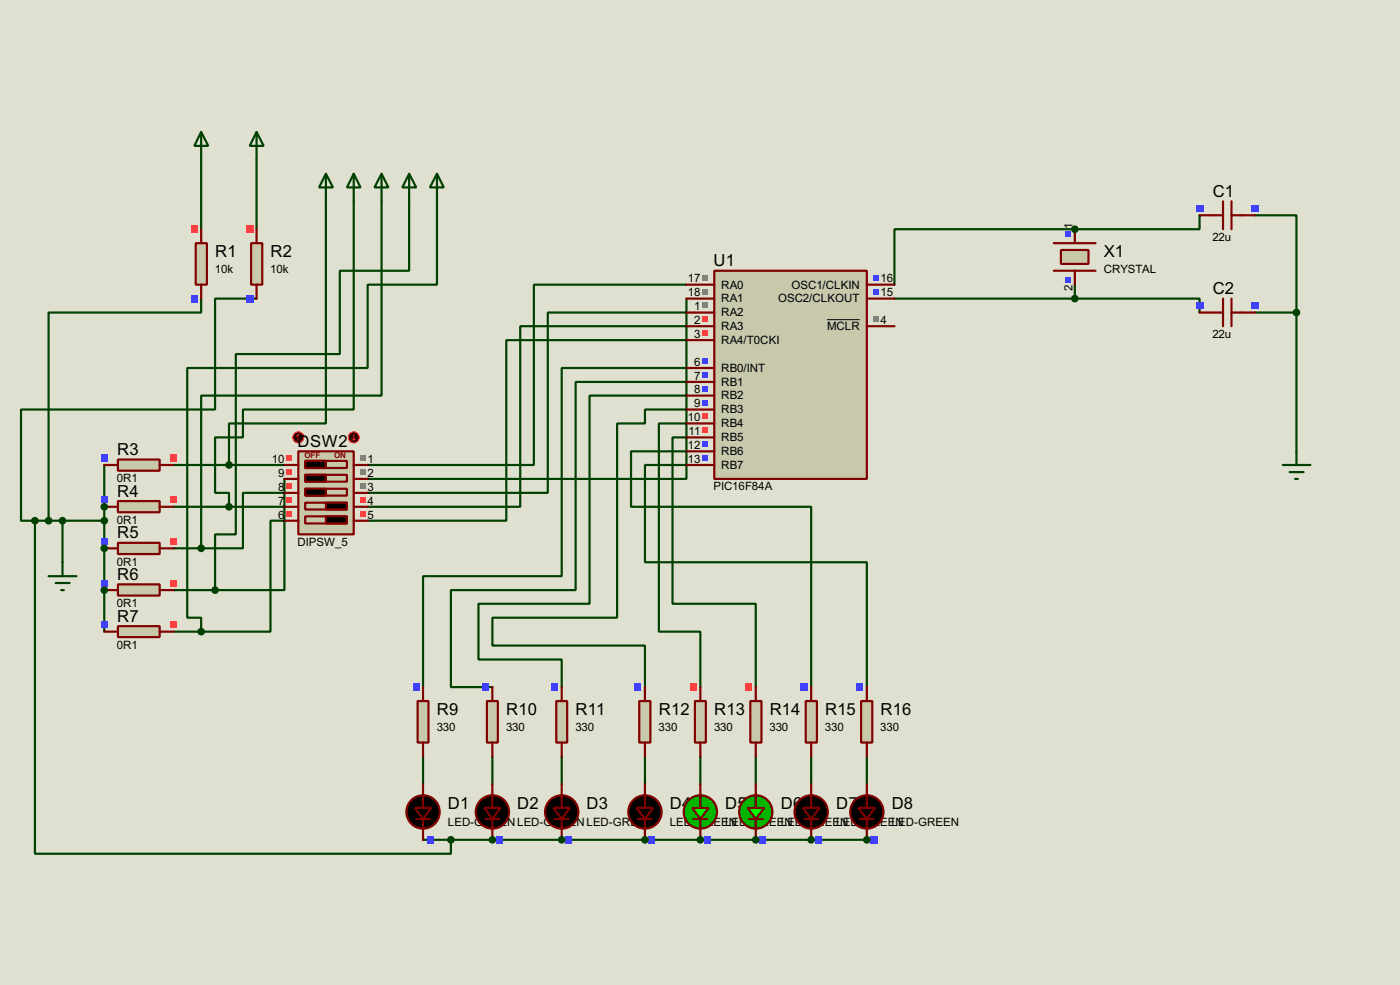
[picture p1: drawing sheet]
<svg xmlns="http://www.w3.org/2000/svg" width="256mm" height="180mm" viewBox="0 0 256 180" stroke-linecap="round" stroke-linejoin="round" font-family="sans-serif">
<path d="M0 0h256.5v180.3h-256.5z" fill="#e0e0d0"/>
<path d="M36.9 29.3v12.7M47 29.3v12.7M77.5 138.5v5.1M90.2 138.5v5.1M102.9 138.5v5.1M118.2 138.5v5.1M128.3 138.5v5.1M138.5 138.5v5.1M148.6 138.5v5.1M158.8 138.5v5.1" fill="none" stroke="#004000" stroke-width=".4"/>
<circle cx="90.2" cy="153.7" r=".2" fill="#004000"/>
<path d="M90.2 153.7h12.7" fill="none" stroke="#004000" stroke-width=".4"/>
<circle cx="102.9" cy="153.7" r=".2" fill="#004000"/>
<path d="M102.9 153.7h15.3" fill="none" stroke="#004000" stroke-width=".4"/>
<circle cx="118.2" cy="153.7" r=".2" fill="#004000"/>
<path d="M118.2 153.7h10.1" fill="none" stroke="#004000" stroke-width=".4"/>
<circle cx="128.3" cy="153.7" r=".2" fill="#004000"/>
<path d="M128.3 153.7h10.2" fill="none" stroke="#004000" stroke-width=".4"/>
<circle cx="138.5" cy="153.7" r=".2" fill="#004000"/>
<path d="M138.5 153.7h10.1" fill="none" stroke="#004000" stroke-width=".4"/>
<circle cx="148.6" cy="153.7" r=".2" fill="#004000"/>
<path d="M148.6 153.7h10.2" fill="none" stroke="#004000" stroke-width=".4"/>
<circle cx="158.8" cy="153.7" r=".2" fill="#004000"/>
<path d="M36.9 54.7v2.5h-28v38.1M19.1 85.1v7.7" fill="none" stroke="#004000" stroke-width=".4"/>
<g fill="#004000">
<circle cx="19.1" cy="92.8" r=".2"/>
<circle cx="19.1" cy="100.4" r=".2"/>
</g>
<path d="M19.1 100.4v7.6" fill="none" stroke="#004000" stroke-width=".4"/>
<circle cx="19.1" cy="108" r=".2" fill="#004000"/>
<path d="M196.9 42h-33v10.1M8.9 95.3h10.2M11.5 95.3v7.6M19.1 92.8v7.6M19.1 108v7.6" fill="none" stroke="#004000" stroke-width=".4"/>
<circle cx="196.9" cy="42" r=".2" fill="#004000"/>
<g fill="none" stroke="#004000" stroke-width=".4">
<path d="M59.7 36.9v40.6h-17.7v7.6M64.8 36.9v38.1h-20.3v5.1h-5.1v10.1h2.6v2.6M69.9 36.9v35.5h-33v28M75 36.9v12.7h-12.7v15.2h-19.1v33h-3.8v10.2M80.1 36.9v15.2h-12.7v15.3h-33.1v45.7h2.6v2.5M219.8 39.4v2.6h-22.9M229.9 39.4h7.6v17.8M47 54.7h-7.6v20.3h-35.5v20.3h2.5M125.8 52.1h-28v33h-30.4M125.8 54.7v33h-58.4M125.8 57.2h-25.4v33h-33M125.8 59.7h-30.5v33.1h-27.9"/>
<path d="M163.9 54.7h33M196.9 54.7h22.9v2.5M196.9 52.1v2.6M229.9 57.2h7.6M237.5 57.2v25.4M125.8 67.4h-22.9v38.1h-25.4v20.3M125.8 69.9h-20.3v38.1h-22.9v17.8h7.6M125.8 72.4h-17.8v38.1h-20.3v10.2h15.2v5.1M125.8 75h-7.6v2.5h-5.1v35.6h-22.9v5.1h28v7.6M125.8 77.5h-5.1v38.1h7.6v10.2M125.8 62.3h-33v33h-25.4M6.4 95.3v61h76.2v-2.6"/>
<path d="M6.4 95.3h2.5M31.8 85.1h20.3M31.8 92.8h10.2M52.1 87.7v5.1h-10.1M52.1 90.2h-7.6v10.2h-7.6M52.1 92.8v15.2h-12.7M52.1 95.3h-2.5v20.3h-12.7M125.8 80.1h-2.6v30.4h15.3v15.3M125.8 82.6h-10.2v10.2h33v33M125.8 85.1h-7.6v17.8h40.6v22.9M31.8 100.4h5.1M31.8 108h7.6"/>
<path d="M31.8 115.6h5.1M77.5 153.7h12.7"/>
</g>
<path d="M35.9 44.5h2v7.6h-2z" fill="#c8c8aa" stroke="#800000" stroke-width=".4"/>
<path d="M36.9 42v2.5M36.9 52.1v2.6" fill="none" stroke="#800000" stroke-width=".4"/>
<path d="M35 54h1.2v1.3h-1.2z" fill="#4040ff"/>
<path d="M35 41.3h1.2v1.3h-1.2z" fill="#ff4040"/>
<path d="M46 44.5h2.1v7.6h-2.1z" fill="#c8c8aa" stroke="#800000" stroke-width=".4"/>
<path d="M47 42v2.5M47 52.1v2.6" fill="none" stroke="#800000" stroke-width=".4"/>
<path d="M45.1 41.3h1.3v1.3h-1.3z" fill="#ff4040"/>
<path d="M45.1 54h1.3v1.3h-1.3z" fill="#4040ff"/>
<g fill="none" stroke="#004000" stroke-width=".4">
<path d="M36.9 24.2l1.3 2.5h-2.6zM36.9 24.2v5.1M47 24.2l1.3 2.5h-2.5zM47 24.2v5.1M59.7 31.8l1.3 2.5h-2.5zM59.7 31.8v5.1M64.8 31.8l1.3 2.5h-2.5zM64.8 31.8v5.1M69.9 31.8l1.3 2.5h-2.6zM69.9 31.8v5.1M75 31.8l1.3 2.5h-2.6zM75 31.8v5.1"/>
<path d="M8.9 105.5h5.1M10.2 106.7h2.6M11.2 108h.5M11.5 102.9v2.6"/>
</g>
<g fill="#000" stroke="#800000" stroke-width=".4">
<path d="M76 147.9h3l-1.5 2z"/>
<circle cx="77.5" cy="148.6" r="3.1"/>
</g>
<path d="M76.3 149.9h2.5M77.5 143.6v4.3M77.5 149.9v3.8" fill="none" stroke="#800000" stroke-width=".4"/>
<path d="M78.2 153.1h1.2v1.3h-1.2z" fill="#4040ff"/>
<g fill="#000" stroke="#800000" stroke-width=".4">
<path d="M88.7 147.9h3l-1.5 2z"/>
<circle cx="90.2" cy="148.6" r="3.1"/>
</g>
<path d="M89 149.9h2.5M90.2 143.6v4.3M90.2 149.9v3.8" fill="none" stroke="#800000" stroke-width=".4"/>
<path d="M90.9 153.1h1.2v1.3h-1.2z" fill="#4040ff"/>
<g fill="#000" stroke="#800000" stroke-width=".4">
<path d="M101.4 147.9h3l-1.5 2z"/>
<circle cx="102.9" cy="148.6" r="3.1"/>
</g>
<path d="M101.7 149.9h2.5M102.9 143.6v4.3M102.9 149.9v3.8" fill="none" stroke="#800000" stroke-width=".4"/>
<path d="M103.6 153.1h1.2v1.3h-1.2z" fill="#4040ff"/>
<g fill="#000" stroke="#800000" stroke-width=".4">
<path d="M116.6 147.9h3.1l-1.5 2z"/>
<circle cx="118.1" cy="148.6" r="3.1"/>
</g>
<path d="M116.9 149.9h2.5M118.2 143.6v4.3M118.2 149.9v3.8" fill="none" stroke="#800000" stroke-width=".4"/>
<path d="M118.8 153.1h1.3v1.3h-1.3z" fill="#4040ff"/>
<path d="M80.1 31.8l1.2 2.5h-2.5zM80.1 31.8v5.1" fill="none" stroke="#004000" stroke-width=".4"/>
<circle cx="128.3" cy="148.6" r="3.1" fill="#00b500" stroke="#800000" stroke-width=".4"/>
<path d="M127.1 149.9h2.5M128.3 145.6v2.3M128.3 149.9v1.8" fill="none" stroke="#800000" stroke-width=".4"/>
<path d="M126.8 147.9h3l-1.5 2z" fill="#0f0" stroke="#800000" stroke-width=".4"/>
<path d="M128.3 143.6v2.5M128.3 151.2v2.5" fill="none" stroke="#800000" stroke-width=".4"/>
<path d="M129 153.1h1.2v1.3h-1.2z" fill="#4040ff"/>
<circle cx="138.4" cy="148.6" r="3.1" fill="#00b500" stroke="#800000" stroke-width=".4"/>
<path d="M137.2 149.9h2.6M138.5 145.6v2.3M138.5 149.9v1.8" fill="none" stroke="#800000" stroke-width=".4"/>
<path d="M137 147.9h3l-1.5 2z" fill="#0f0" stroke="#800000" stroke-width=".4"/>
<path d="M138.5 143.6v2.5M138.5 151.2v2.5" fill="none" stroke="#800000" stroke-width=".4"/>
<path d="M139.1 153.1h1.3v1.3h-1.3z" fill="#4040ff"/>
<g fill="#000" stroke="#800000" stroke-width=".4">
<path d="M147.1 147.9h3.1l-1.6 2z"/>
<circle cx="148.6" cy="148.6" r="3.1"/>
</g>
<path d="M147.4 149.9h2.5M148.6 143.6v4.3M148.6 149.9v3.8" fill="none" stroke="#800000" stroke-width=".4"/>
<path d="M149.3 153.1h1.2v1.3h-1.2z" fill="#4040ff"/>
<g fill="#000" stroke="#800000" stroke-width=".4">
<path d="M157.3 147.9h3l-1.5 2z"/>
<circle cx="158.8" cy="148.6" r="3.1"/>
</g>
<path d="M157.5 149.9h2.6M158.8 143.6v4.3M158.8 149.9v3.8" fill="none" stroke="#800000" stroke-width=".4"/>
<path d="M159.4 153.1h1.3v1.3h-1.3z" fill="#4040ff"/>
<path d="M76.5 128.3h2v7.6h-2z" fill="#c8c8aa" stroke="#800000" stroke-width=".4"/>
<path d="M77.5 125.8v2.5M77.5 135.9v2.6" fill="none" stroke="#800000" stroke-width=".4"/>
<path d="M75.6 125.1h1.3v1.3h-1.3z" fill="#4040ff"/>
<path d="M89.2 128.3h2v7.6h-2z" fill="#c8c8aa" stroke="#800000" stroke-width=".4"/>
<path d="M90.2 125.8v2.5M90.2 135.9v2.6" fill="none" stroke="#800000" stroke-width=".4"/>
<path d="M88.3 125.1h1.3v1.3h-1.3z" fill="#4040ff"/>
<path d="M101.9 128.3h2v7.6h-2z" fill="#c8c8aa" stroke="#800000" stroke-width=".4"/>
<path d="M102.9 125.8v2.5M102.9 135.9v2.6" fill="none" stroke="#800000" stroke-width=".4"/>
<path d="M101 125.1h1.3v1.3h-1.3z" fill="#4040ff"/>
<path d="M117.1 128.3h2.1v7.6h-2.1z" fill="#c8c8aa" stroke="#800000" stroke-width=".4"/>
<path d="M118.2 125.8v2.5M118.2 135.9v2.6" fill="none" stroke="#800000" stroke-width=".4"/>
<path d="M116.3 125.1h1.2v1.3h-1.2z" fill="#4040ff"/>
<path d="M127.3 128.3h2v7.6h-2z" fill="#c8c8aa" stroke="#800000" stroke-width=".4"/>
<path d="M128.3 125.8v2.5M128.3 135.9v2.6" fill="none" stroke="#800000" stroke-width=".4"/>
<path d="M126.4 125.1h1.3v1.3h-1.3z" fill="#ff4040"/>
<path d="M137.5 128.3h2v7.6h-2z" fill="#c8c8aa" stroke="#800000" stroke-width=".4"/>
<path d="M138.5 125.8v2.5M138.5 135.9v2.6" fill="none" stroke="#800000" stroke-width=".4"/>
<path d="M136.6 125.1h1.2v1.3h-1.2z" fill="#ff4040"/>
<path d="M147.6 128.3h2.1v7.6h-2.1z" fill="#c8c8aa" stroke="#800000" stroke-width=".4"/>
<path d="M148.6 125.8v2.5M148.6 135.9v2.6" fill="none" stroke="#800000" stroke-width=".4"/>
<path d="M146.7 125.1h1.3v1.3h-1.3z" fill="#4040ff"/>
<path d="M157.8 128.3h2v7.6h-2z" fill="#c8c8aa" stroke="#800000" stroke-width=".4"/>
<path d="M158.8 125.8v2.5M158.8 135.9v2.6" fill="none" stroke="#800000" stroke-width=".4"/>
<path d="M156.9 125.1h1.3v1.3h-1.3z" fill="#4040ff"/>
<g fill="#004000" stroke="#004000" stroke-width=".4">
<circle cx="90.2" cy="153.7" r=".5"/>
<circle cx="102.9" cy="153.7" r=".5"/>
<circle cx="118.1" cy="153.7" r=".5"/>
<circle cx="128.3" cy="153.7" r=".5"/>
<circle cx="138.4" cy="153.7" r=".5"/>
<circle cx="148.6" cy="153.7" r=".5"/>
<circle cx="158.8" cy="153.7" r=".5"/>
<circle cx="8.9" cy="95.3" r=".5"/>
</g>
<path d="M21.6 84.1h7.7v2.1h-7.7z" fill="#c8c8aa" stroke="#800000" stroke-width=".4"/>
<path d="M19.1 85.1h2.5M29.3 85.1h2.5" fill="none" stroke="#800000" stroke-width=".4"/>
<path d="M18.5 83.2h1.2v1.3h-1.2z" fill="#4040ff"/>
<path d="M31.2 83.2h1.2v1.3h-1.2z" fill="#ff4040"/>
<path d="M21.6 91.7h7.7v2.1h-7.7z" fill="#c8c8aa" stroke="#800000" stroke-width=".4"/>
<path d="M19.1 92.8h2.5M29.3 92.8h2.5" fill="none" stroke="#800000" stroke-width=".4"/>
<path d="M18.5 90.9h1.2v1.2h-1.2z" fill="#4040ff"/>
<path d="M31.2 90.9h1.2v1.2h-1.2z" fill="#ff4040"/>
<path d="M21.6 99.4h7.7v2h-7.7z" fill="#c8c8aa" stroke="#800000" stroke-width=".4"/>
<path d="M19.1 100.4h2.5M29.3 100.4h2.5" fill="none" stroke="#800000" stroke-width=".4"/>
<path d="M18.5 98.5h1.2v1.2h-1.2z" fill="#4040ff"/>
<path d="M31.2 98.5h1.2v1.2h-1.2z" fill="#ff4040"/>
<path d="M21.6 107h7.7v2h-7.7z" fill="#c8c8aa" stroke="#800000" stroke-width=".4"/>
<path d="M19.1 108h2.5M29.3 108h2.5" fill="none" stroke="#800000" stroke-width=".4"/>
<path d="M18.5 106.1h1.2v1.3h-1.2z" fill="#4040ff"/>
<path d="M31.2 106.1h1.2v1.3h-1.2z" fill="#ff4040"/>
<path d="M21.6 114.6h7.7v2h-7.7z" fill="#c8c8aa" stroke="#800000" stroke-width=".4"/>
<path d="M19.1 115.6h2.5M29.3 115.6h2.5" fill="none" stroke="#800000" stroke-width=".4"/>
<path d="M18.5 113.7h1.2v1.3h-1.2z" fill="#4040ff"/>
<path d="M31.2 113.7h1.2v1.3h-1.2z" fill="#ff4040"/>
<g fill="#004000" stroke="#004000" stroke-width=".4">
<circle cx="19.1" cy="92.8" r=".5"/>
<circle cx="19.1" cy="100.4" r=".5"/>
<circle cx="19.1" cy="108" r=".5"/>
<circle cx="19.1" cy="95.3" r=".5"/>
<circle cx="11.4" cy="95.3" r=".5"/>
</g>
<path d="M130.9 49.6h27.9v38.1h-27.9z" fill="#c8c8aa" stroke="#800000" stroke-width=".4"/>
<g fill="none" stroke="#800000" stroke-width=".4">
<path d="M125.8 52.1h5.1M125.8 54.7h5.1M125.8 57.2h5.1M125.8 59.7h5.1M158.8 52.1h5.1M158.8 54.7h5.1M158.8 59.7h5.1M125.8 67.4h5.1M125.8 69.9h5.1M125.8 72.4h5.1M125.8 75h5.1M125.8 77.5h5.1"/>
<path d="M125.8 62.3h5.1M125.8 80.1h5.1M125.8 82.6h5.1M125.8 85.1h5.1"/>
</g>
<path d="M151.5 58.5h6" fill="none" stroke="#000" stroke-width=".18"/>
<g fill="#4040ff">
<path d="M159.9 50.3h1.1v1.1h-1.1z"/>
<path d="M128.7 65.6h1v1h-1z"/>
<path d="M128.7 68.1h1v1h-1z"/>
<path d="M128.7 70.7h1v1h-1z"/>
<path d="M128.7 73.2h1v1h-1z"/>
</g>
<g fill="#ff4040">
<path d="M128.7 75.7h1v1.1h-1z"/>
<path d="M128.7 78.3h1v1h-1z"/>
</g>
<g fill="#4040ff">
<path d="M128.7 80.8h1v1h-1z"/>
<path d="M128.7 83.4h1v1h-1z"/>
</g>
<g fill="#808080">
<path d="M128.7 50.3h1v1.1h-1z"/>
<path d="M128.7 52.9h1v1h-1z"/>
<path d="M128.7 55.4h1v1h-1z"/>
</g>
<g fill="#ff4040">
<path d="M128.7 58h1v1h-1z"/>
<path d="M128.7 60.5h1v1h-1z"/>
</g>
<path d="M159.9 52.9h1.1v1h-1.1z" fill="#4040ff"/>
<path d="M159.9 58h1.1v1h-1.1z" fill="#808080"/>
<path d="M193.1 44.5h7.6M193.1 49.6h7.6" fill="none" stroke="#800000" stroke-width=".4"/>
<path d="M194.4 45.8h5v2.5h-5z" fill="#c8c8aa" stroke="#800000" stroke-width=".4"/>
<path d="M196.9 42v2.5M196.9 49.6v2.5" fill="none" stroke="#800000" stroke-width=".4"/>
<g fill="#4040ff">
<path d="M195.1 42.3h1v1.1h-1z"/>
<path d="M195.1 50.7h1v1h-1z"/>
</g>
<path d="M219.8 39.4h4.3M224.1 36.9v5.1M225.6 36.9v5.1M225.6 39.4h4.3" fill="none" stroke="#800000" stroke-width=".4"/>
<g fill="#4040ff">
<path d="M219.1 37.5h1.3v1.3h-1.3z"/>
<path d="M229.3 37.5h1.3v1.3h-1.3z"/>
</g>
<path d="M219.8 57.2h4.3M224.1 54.7v5M225.6 54.7v5M225.6 57.2h4.3" fill="none" stroke="#800000" stroke-width=".4"/>
<g fill="#4040ff">
<path d="M219.1 55.3h1.3v1.3h-1.3z"/>
<path d="M229.3 55.3h1.3v1.3h-1.3z"/>
</g>
<g fill="#004000" stroke="#004000" stroke-width=".4">
<circle cx="196.9" cy="42" r=".5"/>
<circle cx="196.9" cy="54.7" r=".5"/>
<circle cx="237.5" cy="57.2" r=".5"/>
<circle cx="82.6" cy="153.7" r=".5"/>
<circle cx="6.4" cy="95.3" r=".5"/>
</g>
<path d="M235 85.1h5.1M236.3 86.4h2.5M237.3 87.7h.5M237.5 82.6v2.5" fill="none" stroke="#004000" stroke-width=".4"/>
<path d="M54.7 82.6h10.1v15.2h-10.1z" fill="#c8c8aa" stroke="#800000" stroke-width=".4"/>
<g fill="none" stroke="#800000" stroke-width=".4">
<path d="M52.1 85.1h2.6M52.1 87.7h2.6M52.1 90.2h2.6M52.1 92.8h2.6M52.1 95.3h2.6M55.9 84.4h7.7v1.3h-7.7zM55.9 86.9h7.7v1.3h-7.7zM55.9 89.5h7.7v1.2h-7.7zM55.9 92h7.7v1.3h-7.7zM55.9 94.5h7.7v1.3h-7.7zM64.8 85.1h2.6M64.8 87.7h2.6"/>
<path d="M64.8 90.2h2.6M64.8 92.8h2.6M64.8 95.3h2.6"/>
</g>
<path d="M55.9 84.4h3.8v1.3h-3.8zM55.9 86.9h3.8v1.3h-3.8zM55.9 89.5h3.8v1.2h-3.8zM59.7 92h3.9v1.3h-3.9zM59.7 94.5h3.9v1.3h-3.9z" fill="#000" stroke="#800000" stroke-width=".4"/>
<circle cx="54.6" cy="80.1" r="1" fill="#400000" stroke="#f00" stroke-width=".2"/>
<path d="M54.7 79.6l-.3 .2M54.7 79.6l.2 .2M54.7 79.6v1" fill="none" stroke="#f00" stroke-width=".2"/>
<circle cx="64.8" cy="80.1" r="1" fill="#400000" stroke="#f00" stroke-width=".2"/>
<path d="M64.8 79.6v1M64.6 80.3l.2 .3M65.1 80.3l-.3 .3" fill="none" stroke="#f00" stroke-width=".2"/>
<g fill="#808080">
<path d="M66 83.4h1v1h-1z"/>
<path d="M66 85.9h1v1h-1z"/>
<path d="M66 88.4h1v1.1h-1z"/>
</g>
<g fill="#ff4040">
<path d="M66 91h1v1h-1z"/>
<path d="M66 93.5h1v1h-1z"/>
<path d="M52.5 83.4h1v1h-1z"/>
<path d="M52.5 85.9h1v1h-1z"/>
<path d="M52.5 88.4h1v1.1h-1z"/>
<path d="M52.5 91h1v1h-1z"/>
<path d="M52.5 93.5h1v1h-1z"/>
</g>
<g fill="#004000" stroke="#004000" stroke-width=".4">
<circle cx="41.9" cy="85.1" r=".5"/>
<circle cx="41.9" cy="92.8" r=".5"/>
<circle cx="36.8" cy="100.4" r=".5"/>
<circle cx="39.4" cy="108" r=".5"/>
<circle cx="36.8" cy="115.6" r=".5"/>
</g>
<g font-size="3.4">
<text x="222.2" y="36">C1</text>
<text x="39.4" y="47.1">R1</text>
<text x="49.6" y="47.1">R2</text>
<text x="202.2" y="47.1">X1</text>
<text x="130.7" y="48.7">U1</text>
<text x="222.2" y="53.9">C2</text>
<text x="21.5" y="83.3">R3</text>
<text x="54.5" y="81.8">DSW2</text>
<text x="21.5" y="90.9">R4</text>
<text x="21.5" y="98.6">R5</text>
<text x="21.5" y="106.2">R6</text>
<text x="21.5" y="113.8">R7</text>
<text x="80.1" y="130.9">R9</text>
<text x="92.8" y="130.9">R10</text>
<text x="105.5" y="130.9">R11</text>
<text x="120.7" y="130.9">R12</text>
<text x="130.9" y="130.9">R13</text>
<text x="141" y="130.9">R14</text>
<text x="151.2" y="130.9">R15</text>
<text x="161.3" y="130.9">R16</text>
<text x="82.1" y="148.1">D1</text>
<text x="94.8" y="148.1">D2</text>
<text x="107.5" y="148.1">D3</text>
<text x="122.7" y="148.1">D4</text>
<text x="132.9" y="148.1">D5</text>
<text x="143.1" y="148.1">D6</text>
<text x="153.2" y="148.1">D7</text>
<text x="163.4" y="148.1">D8</text>
</g>
<g font-size="2.4">
<text x="196.5" y="42" transform="rotate(-90 196.5 42)">1</text>
<text x="222.1" y="44.1">22u</text>
<text x="39.4" y="50">10k</text>
<text x="49.5" y="50">10k</text>
<text x="126" y="51.7">17</text>
<text x="132.1" y="52.8">RA0</text>
<text x="145" y="52.8">OSC1/CLKIN</text>
<text x="161.3" y="51.7">16</text>
<text x="196.5" y="53.3" transform="rotate(-90 196.5 53.3)">2</text>
<text x="202.2" y="50">CRYSTAL</text>
<text x="126" y="54.3">18</text>
<text x="127.2" y="56.8">1</text>
<text x="127.2" y="59.3">2</text>
<text x="132.1" y="55.4">RA1</text>
<text x="132.1" y="57.9">RA2</text>
<text x="142.5" y="55.4">OSC2/CLKOUT</text>
<text x="161.3" y="54.3">15</text>
<text x="161.3" y="59.3">4</text>
<text x="127.2" y="61.9">3</text>
<text x="132.1" y="60.4">RA3</text>
<text x="132.1" y="63">RA4/T0CKI</text>
<text x="151.5" y="60.4">MCLR</text>
<text x="222.1" y="61.8">22u</text>
<text x="127.2" y="67">6</text>
<text x="127.2" y="69.5">7</text>
<text x="127.2" y="72">8</text>
<text x="132.1" y="68.1">RB0/INT</text>
<text x="132.1" y="70.6">RB1</text>
<text x="126" y="77.1">10</text>
<text x="127.2" y="74.6">9</text>
<text x="132.1" y="73.1">RB2</text>
<text x="132.1" y="75.7">RB3</text>
<text x="126" y="82.2">12</text>
<text x="126.2" y="79.7">11</text>
<text x="132.1" y="78.2">RB4</text>
<text x="132.1" y="80.8">RB5</text>
<text x="132.1" y="83.3">RB6</text>
<text x="21.4" y="88.2">0R1</text>
<text x="49.8" y="84.7">10</text>
<text x="51" y="87.3">9</text>
<text x="51" y="89.8">8</text>
<text x="67.4" y="84.7">1</text>
<text x="67.4" y="87.3">2</text>
<text x="67.4" y="89.8">3</text>
<text x="126" y="84.7">13</text>
<text x="130.7" y="89.8">PIC16F84A</text>
<text x="132.1" y="85.8">RB7</text>
<text x="21.4" y="95.9">0R1</text>
<text x="51" y="92.4">7</text>
<text x="51" y="94.9">6</text>
<text x="67.4" y="92.4">4</text>
<text x="67.4" y="94.9">5</text>
<text x="54.5" y="99.9">DIPSW_5</text>
<text x="21.4" y="103.5">0R1</text>
<text x="21.4" y="111.1">0R1</text>
<text x="21.4" y="118.7">0R1</text>
<text x="80" y="133.8">330</text>
<text x="92.7" y="133.8">330</text>
<text x="105.4" y="133.8">330</text>
<text x="120.7" y="133.8">330</text>
<text x="130.8" y="133.8">330</text>
<text x="141" y="133.8">330</text>
<text x="151.1" y="133.8">330</text>
<text x="161.3" y="133.8">330</text>
<text x="82" y="151.1">LED-GREENLED-GREENLED-GREEN</text>
<text x="122.7" y="151.1">LED-GREELNED-GREELNED-GREELNED-GREELNED-GREEN</text>
</g>
<g font-size="1.7" fill="#800000">
<text x="55.8" y="83.9">OFF</text>
<text x="61.2" y="83.9">ON</text>
</g>
</svg>
